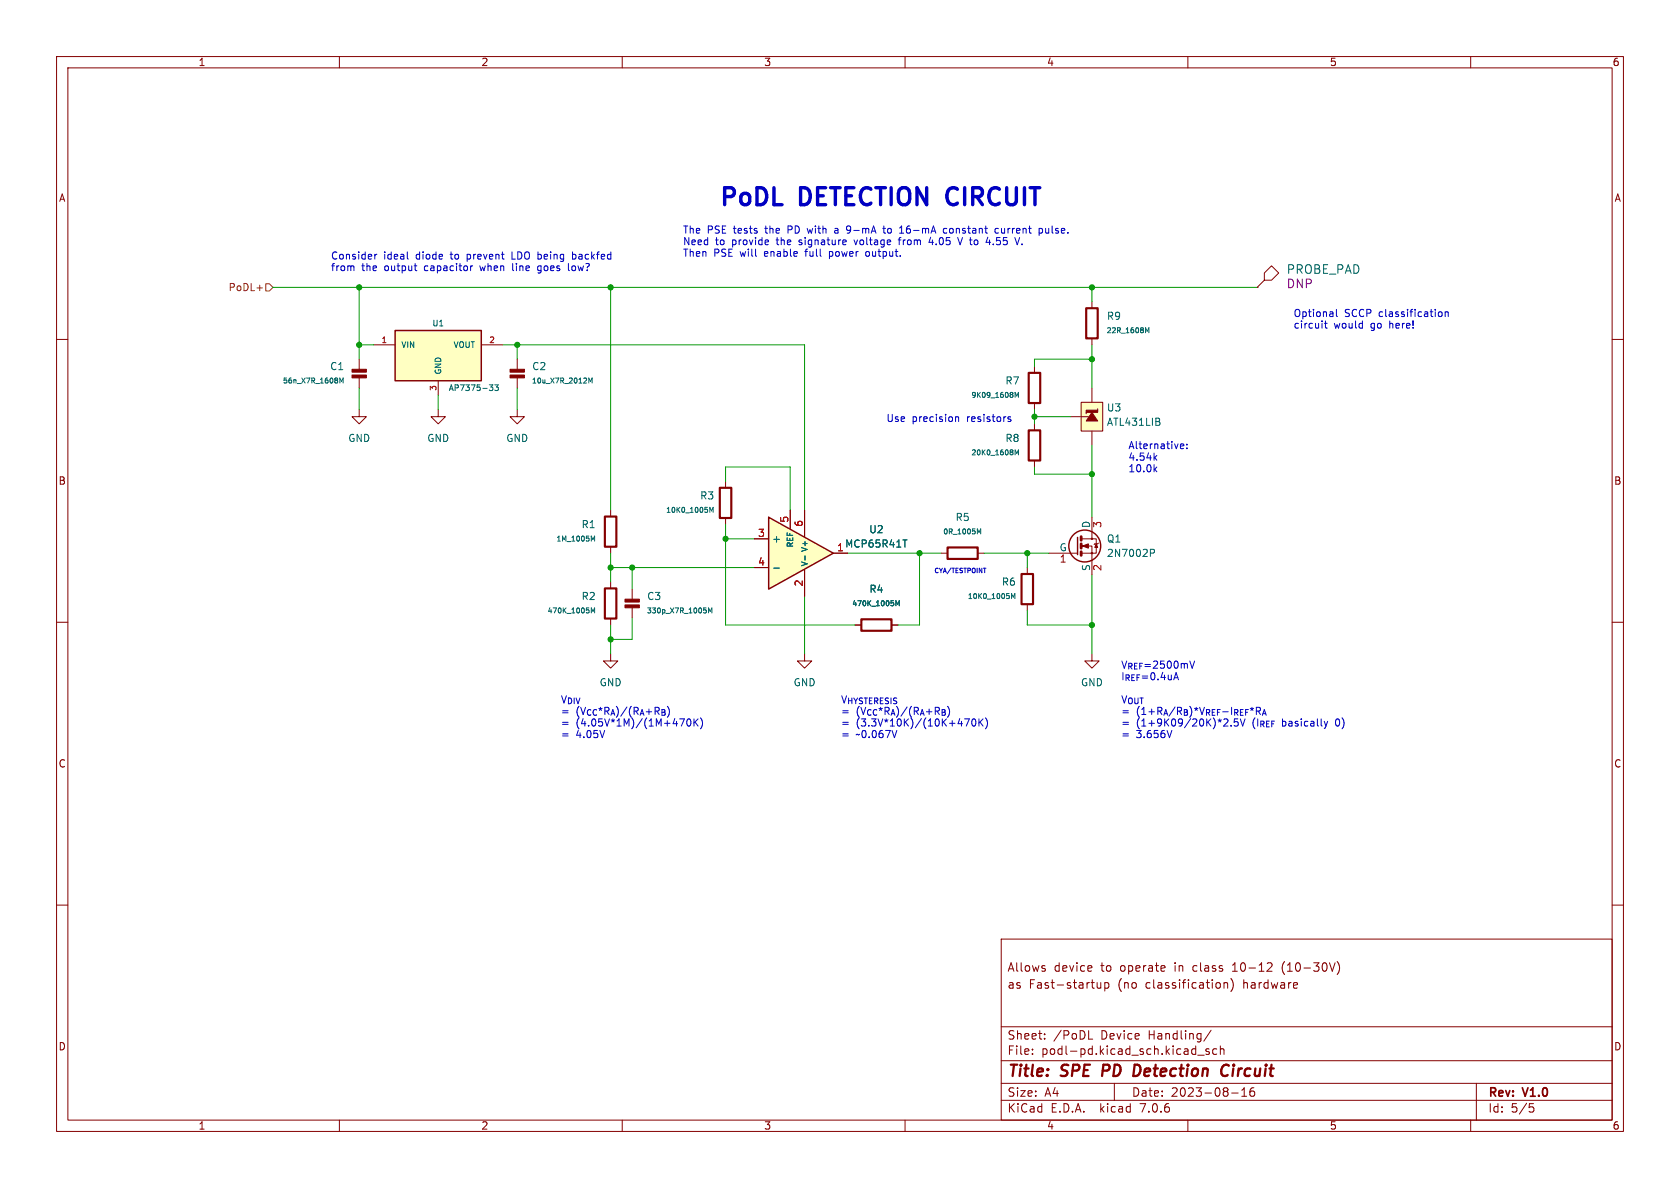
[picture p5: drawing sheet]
<svg xmlns="http://www.w3.org/2000/svg" width="297mm" height="210mm" viewBox="0 0 297 210" stroke-linecap="round" stroke-linejoin="round" font-family="sans-serif">
<g fill="none" stroke="#840000" stroke-width=".18">
<path d="M10 10h277v190h-277zM12 12h273v186h-273zM60 10v2M110 10v2M160 10v2M210 10v2M260 10v2M10 60h2M193 53.3v1.2M193 59.8v1.2M222.2 50.8h.1M223.5 48.3l1.3-1.3 1.3 1.3-1.3 1.2h-1.3z"/>
<path d="M223.5 49.5l-1.3 1.3M285 60h2M63.5 72.4v1.3h1.3l-1.3 1.2-1.3-1.2h1.3M63.5 63.5v1.8M63.5 66.8v1.8M77.5 72.4v1.3h1.2l-1.2 1.2-1.3-1.2h1.3M182.9 64.8v1.1M182.9 71.2v1.2M182.9 74.9v1.2M189.2 73.7h1.8M191.1 71.1h3.8v5.1h-3.8zM191.1 73.7h1.3"/>
<path d="M192 72.9v.3M193 68.6v2.5M193 76.2v2.5M194.1 72.3v.2M107.9 90.2v1.1M107.9 96.6v1.2M166.4 97.8h1.1M172.8 97.8h1.2M182.9 81.4v1.2M185.4 97.8h5.1M191.3 97.8h1.7v3.8M193 91.4v3.9h-1.7"/>
<path d="M193 95.3h.8v2.5h-.8v-1.3h-1.7M194.2 96l-.8 .3M10 110h2M107.9 102.9v1.1M107.9 109.3v1.2M181.6 100.3v1.2M181.6 106.8v1.2M193 115.6v1.2h-1.2l1.2 1.3 1.3-1.3h-1.3M285 110h2M10 160h2M285 160h2M177 166h108v32h-108z"/>
<path d="M184.6 171.2l.2 .2-.2 .3M184.6 170.7l.1 .1M193 170.8v.3l-.7 .1M194 173.7v.9l.4 .1 .2-.1M194.6 173.7v1M195.3 173.8l.4-.1 .3 .3v.4l-.1 .2h-.6M195.3 173.7v1.5M205.9 170.8l.1 .3-.8 .1M216.4 173.7v1M216.4 173.8l.2-.1 .4 .1v.9M217.6 173a1.72 1.72 0 0 1 0 2.3M217.9 171.7h.8"/>
<path d="M218 170.6h-.1M224.2 170.2l.5 .1 .2 .3-.9 1.1h.9M226.7 170.6v1M236.4 170a1.72 1.72 0 0 1 0 2.3M60 198v2M110 198v2M160 198v2M177 194.5h108M177 191.5h108M177 187.5h108M177 181.5h108M182.5 186.3v.1"/>
<path d="M182.5 185.5v.1M184.7 183.6v.1M184.7 182.8v.1M192.5 183.7h.7M197 191.5v3M210 198v2M211.7 186.5h1.2M213.7 185.5l-.3-.1-.2 .2v.2l.5 .2v.3h-.5M214.1 182.1l-1.3 2M215.1 185.5l-.4-.1-.3 .3v.4l.1 .2h.6M215.7 185.5l.3-.1 .3 .1 .1 .9M215.7 184.9v1.5"/>
<path d="M217.7 193.2h1.2M219.5 193.8h.9M219.5 192.7l.5-.4v1.5M221.7 192.3a.59 .59 0 0 0-.7 .6v.6l.1 .2 .4 .1 .2-.1 .1-.5-.1-.3h-.5l-.2 .3M260 198v2M261 191.5v6.5M270.4 195.1h.7M270.5 195.7h.4l.3 .3-.2 .5-.5 .1"/>
<circle cx="193" cy="97.8" r=".13"/>
<circle cx="193" cy="95.3" r=".13"/>
</g>
<path d="M195.1 188.2l-.3 2M200.6 188.2l.7 .1M201.3 189.9l-.5 .3h-.5M217.2 188.4a.88 .88 0 0 0-1 0 .88 .88 0 0 0-.3 1 .69 .69 0 0 0 .3 .7 .69 .69 0 0 0 .8-.1" fill="none" stroke="#840000" stroke-width=".4"/>
<path d="M192 54.5h2.1v5.3h-2.1zM181.9 76.1h2v5.3h-2zM181.9 65.9h2v5.3h-2zM106.9 91.3h2.1v5.3h-2.1zM167.5 96.8h5.3v2h-5.3zM106.9 104h2.1v5.3h-2.1zM180.6 101.5h2v5.3h-2z" fill="none" stroke="#840000" stroke-width=".38"/>
<path d="M202.5 57.9l.3 .7 .3-.7v.9M60.1 67.7v-.9l.3 .7 .3-.7v.9M179.5 70.3v-.9l.3 .6 .3-.6v.9M204.9 74.6l.2 .2-.2 .3M204.9 74v.4M104.5 94.8l.3 .6 .3-.6v.9M172.8 93.5l.3 .6 .3-.6v.9M179.5 80.4v-.9l.3 .7 .3-.7v.9M203.4 97.1h.5l.2 .2-.1 .4-.6 .1M104.5 108.4v-.9l.3 .6 .3-.6v.9M178.8 105.8v-.9l.3 .7 .3-.7v.9" fill="none" stroke="#006464" stroke-width=".18"/>
<path d="M191.1 71.1h3.8v5.1h-3.8z" fill="#ffffc2" stroke="#ffffc2" stroke-width=".18"/>
<g fill="#840000" stroke="#840000" stroke-width=".18">
<path d="M193 72.9l1.1 1.5h-2.1z"/>
<path d="M192 72.5h2.1v.4h-2.1z"/>
<path d="M193.8 96.1l.3 .7h-.6z"/>
<path d="M191.4 96.5l1-.4v.8z"/>
<path d="M62.2 66.3h2.6v.5h-2.6z"/>
<path d="M62.2 65.3h2.6v.5h-2.6z"/>
</g>
<path d="M191.1 94.9v.6M191.1 96.1v.8M191.1 97.5v.7" fill="none" stroke="#840000" stroke-width=".51"/>
<g fill="none" stroke="#840000" stroke-width=".25">
<path d="M190.5 95v3"/>
<circle cx="191.8" cy="96.5" r="2.82"/>
</g>
<path d="M135.9 91.4l11.4 6.4-11.4 6.3z" fill="#ffffc2"/>
<path d="M69.8 58.4h15.3v8.9h-15.3zM135.9 91.4l11.4 6.4-11.4 6.3z" fill="none" stroke="#840000" stroke-width=".25"/>
<g fill="none" stroke="#840000" stroke-width=".18">
<path d="M66 61h3.8M77.5 67.3v2.6M85.1 61h3.8M91.4 72.4v1.3h1.3l-1.3 1.2-1.2-1.2h1.2M91.4 63.5v1.8M91.4 66.8v1.8M128.3 85.1v1.1M128.3 91.6v1.1M133.3 95.3h2.6M139.7 90.2v3.2M142.2 90.2v4.7M147.3 97.8h2.6"/>
<path d="M107.9 115.6v1.2h1.3l-1.3 1.3-1.2-1.3h1.2M111.8 104.1v1.8M111.8 107.4v1.8M133.3 100.3h2.6M142.2 115.6v1.2h1.3l-1.3 1.3-1.2-1.3h1.2M142.2 100.7v4.7M151.1 110.5h1.2M157.6 110.5h1.1"/>
</g>
<path d="M86.5 68h.6l-.3 .4 .3 .1v.3l-.2 .2h-.2M87.5 68h.6l-.3 .4 .3 .1v.4l-.2 .1-.4-.1M104.1 67.7v-.9l.3 .7 .3-.7v.9M125.5 90.6v-.9l.3 .6 .3-.6v.9M142.3 98.3v.7M159.6 95.4h.8M125.3 108.4v-.9l.3 .6 .3-.6v.9M136.8 100.4h1M158.4 107.1v-.9l.3 .6 .3-.6v.9" fill="none" stroke="#006464" stroke-width=".18"/>
<path d="M127.3 86.2h2v5.4h-2zM152.3 109.5h5.3v2h-5.3z" fill="none" stroke="#840000" stroke-width=".38"/>
<g fill="#840000" stroke="#840000" stroke-width=".18">
<path d="M110.5 106.9h2.5v.5h-2.5z"/>
<path d="M110.5 105.9h2.5v.5h-2.5z"/>
<path d="M90.2 66.3h2.5v.5h-2.5z"/>
<path d="M90.2 65.3h2.5v.5h-2.5z"/>
</g>
<path d="M69.8 58.4h15.3v8.9h-15.3z" fill="#ffffc2" stroke="#ffffc2" stroke-width=".18"/>
<path d="M45.4 50.9h1M47 50.2h.6l.7 .6-.7 .6h-.6z" fill="none" stroke="#725600" stroke-width=".18"/>
<g fill="none" stroke="#0000c2" stroke-width=".18">
<path d="M149.9 39.9l.4 .1M156.2 39.9v1.1l.4 .2M62.4 47l.2 .2v.6M66.3 45v.8M66.6 45l-.3 .2M72 45.6l.2 .2M73.2 47h.5M73.5 47.8h.2M83.2 47v.8M83.6 47l-.4 .2M90.5 44.5v1.3h.6M90.6 46.6v1.1l.2 .1"/>
<path d="M95.1 48.2l.3 .1M95.5 47h-.2l-.3 .2 .1 .5 .4 .1M100.5 46.6v1.1l.2 .1M101.2 45h.4l.2 .1M101.2 44.5v1.3M101.8 45.7l-.2 .1-.4-.1M142.7 40.4l.2 .8M146.6 44.5v1.2M146.6 45.2l.2 .1M146.8 44.5h-.2M148 40.4h-.4M148 40.7h-.3l-.2 .2 .1 .3h.4"/>
<path d="M149.5 42.5l.1 .2-.6 .1M150.2 41.1l-.4 .1M150.3 40.7h-.4M151 42.4l.3 .9M153.5 44.5h-.3l-.2 .2 .1 .5 .4 .1M156.1 40.4h.5M158.8 42.4h.5M159 41.2h.8M159.2 42l-.2 .2v1.1M164.5 41.9l-.3 .9h.8M167.4 40.4h-.4l-.2 .2 .1 .6h.5M167.9 40.5v.6"/>
<path d="M169.3 42l.4 1.3 .5-1.3M174.3 42.8h.8M176.5 40.4h-.4l-.2 .2 .1 .6h.5M177.1 40.4v.6l.3 .2M180.3 42l-.5 1.3M180.7 43.1v.2M183.8 40.4h.3l.2 .2-.1 .5-.4 .1M184.9 40.4v.8h.4M234.1 57.2h.5M234.3 56.7v1.1l.3 .2M236.3 54.7v1.1l.1 .2M254.4 55.2l.3-.1 .2 .3v.4l-.2 .2-.3-.1"/>
<path d="M255.5 55.2l.2-.1 .3 .1v.8M255.5 55.1v.9M168.9 73.7v.8M168.9 73.8l.2-.1h.3l.1 .8M178.2 73.7h.5M178.2 74l.5 .2v.1l-.2 .2h-.3M208.7 79.1l.2 .2h.3M208.7 78.7l.2-.2h.2l.2 .2v.1l-.6 .1M209.8 79.2v.1M209.8 78.5v.2M204.1 80.9l.4 .5M204.1 82.9l.4 .5"/>
<path d="M204.5 80.5l-.5 .5M204.5 82.6l-.5 .4M121 127.1l-.6 1.3M121.5 127.3l-.1 .6 .1 .3 .2 .2 .4-.3v-.8M122.7 127.1v1.3M122.9 127.6l.5 .8M123.4 127.1l-.7 .7M124.1 127.4v.9l-.3 .5M171.4 127.1l-.6 1.3M171.9 127.3l-.1 .6 .1 .3 .2 .2 .4-.3v-.8M173.1 127.1v1.3M173.2 127.6l.6 .8"/>
<path d="M173.8 127.1l-.7 .7M174.5 127.4v.9l-.3 .5M207.2 129.1l-.5 1.3M217.1 127.4l-.8 1h.8M217.6 128.2v.2M218.2 127.1v.6l.2-.1h.4l.1 .5-.2 .3-.5-.2M219.3 127.1l.4 1.3 .4-1.3M234.1 127.5l.3 .9M234.4 128.4l-.1 .3M234.7 127.5l-.3 .9"/>
</g>
<path d="M167.7 33.6a2.08 2.08 0 0 0 0 2.2" fill="none" stroke="#0000c2" stroke-width=".6"/>
<g fill="none" stroke="#009600" stroke-width=".18">
<path d="M48.3 50.8h173.9M63.5 50.8v12.7M107.9 50.8v39.4M193 50.8v2.5M63.5 68.6v3.8M63.5 61h2.5M77.5 69.9v2.5M88.9 61h53.3v29.2M91.4 61v2.5M91.4 68.6v3.8M182.9 72.4v2.5M182.9 73.7h6.3"/>
<path d="M193 61v7.6M193 78.7v12.7M193 63.5h-10.1v1.3M107.9 97.8v5.1M128.3 95.3h5M128.3 92.7v17.8h22.8M128.3 85.1v-2.5h11.4v7.6M149.9 97.8h16.5M162.6 97.8v12.7h-3.9M174 97.8h11.4M181.6 97.8v2.5M182.9 82.6v1.2h10.1"/>
<path d="M107.9 110.5v5.1M107.9 100.3h25.4M111.8 109.2v3.8h-3.9M111.8 100.3v3.8M142.2 105.4v10.2M181.6 108v2.5h11.4M193 101.6v14"/>
</g>
<g fill="#009600" stroke="#009600" stroke-width=".18">
<circle cx="107.9" cy="50.8" r=".46"/>
<circle cx="91.4" cy="61" r=".46"/>
<circle cx="63.5" cy="61" r=".46"/>
<circle cx="63.5" cy="50.8" r=".46"/>
<circle cx="193" cy="83.8" r=".46"/>
<circle cx="193" cy="63.5" r=".46"/>
<circle cx="193" cy="50.8" r=".46"/>
<circle cx="193" cy="110.5" r=".46"/>
<circle cx="181.6" cy="97.8" r=".46"/>
<circle cx="182.9" cy="73.7" r=".46"/>
<circle cx="111.8" cy="100.3" r=".46"/>
<circle cx="128.3" cy="95.3" r=".46"/>
<circle cx="107.9" cy="113" r=".46"/>
<circle cx="107.9" cy="100.3" r=".46"/>
<circle cx="162.6" cy="97.8" r=".46"/>
</g>
<g font-size="4.2" fill="#0000c2">
<text x="127" y="36.6">PoDL</text>
<text x="141.6" y="36.6">DETECTION</text>
<text x="168.8" y="36.6">CIRCUIT</text>
</g>
<g font-size="2.8" fill="#840000">
<text x="178" y="190.9">Title:</text>
<text x="187.7" y="190.9">SPE</text>
<text x="195.7" y="190.9">PD</text>
<text x="202" y="190.9">Detection</text>
<text x="218.3" y="190.9">Circuit</text>
</g>
<text font-size="2.1" fill="#006464" x="227.4" y="48.6">PROBE_PAD</text>
<text font-size="2.1" fill="#840084" x="227.4" y="51.2">DNP</text>
<g font-size="2.1" fill="#840000">
<text x="178" y="172">Allows</text>
<text x="186.3" y="172">device</text>
<text x="194.7" y="172">to</text>
<text x="198.2" y="172">operate</text>
<text x="207.9" y="172">in</text>
<text x="211.3" y="172">class</text>
<text x="218.4" y="172">10-12</text>
<text x="227.3" y="172">(10-30V)</text>
<text x="178" y="175">as</text>
<text x="181.9" y="175">Fast-startup</text>
<text x="197.7" y="175">(no</text>
<text x="202.7" y="175">classification)</text>
<text x="220.1" y="175">hardware</text>
<text x="178" y="184">Sheet:</text>
<text x="186.2" y="184">/PoDL</text>
<text x="194.7" y="184">Device</text>
<text x="203.2" y="184">Handling/</text>
<text x="178" y="186.7">File:</text>
<text x="184.1" y="186.7">podl-pd.kicad_sch.kicad_sch</text>
<text x="178" y="196.9">KiCad</text>
<text x="178" y="194.1">Size:</text>
<text x="184.7" y="194.1">A4</text>
<text x="185.7" y="196.9">E.D.A.</text>
<text x="194.6" y="196.9">kicad</text>
<text x="200" y="194.1">Date:</text>
<text x="201.8" y="196.9">7.0.6</text>
<text x="207" y="194.1">2023-08-16</text>
<text x="263" y="194.3">Rev:</text>
<text x="263" y="196.9">Id:</text>
<text x="267.1" y="196.9">5/5</text>
<text x="269.4" y="194.3">V1.0</text>
</g>
<g font-size="1.8" fill="#840000">
<text x="35" y="11.9">1</text>
<text x="85" y="11.9">2</text>
<text x="135" y="11.9">3</text>
<text x="185" y="11.9">4</text>
<text x="235" y="11.9">5</text>
<text x="285" y="11.9">6</text>
<text x="10.3" y="35.9">A</text>
<text x="285.3" y="35.9">A</text>
<text x="10.3" y="85.9">B</text>
<text x="285.3" y="85.9">B</text>
<text x="10.3" y="135.9">C</text>
<text x="285.3" y="135.9">C</text>
<text x="10.3" y="185.9">D</text>
<text x="285.3" y="185.9">D</text>
<text x="35" y="199.9">1</text>
<text x="85" y="199.9">2</text>
<text x="135" y="199.9">3</text>
<text x="185" y="199.9">4</text>
<text x="235" y="199.9">5</text>
<text x="285" y="199.9">6</text>
</g>
<g font-size="1.8" fill="#0000c2">
<text x="120.6" y="41.4">The</text>
<text x="125" y="41.4">PSE</text>
<text x="129.8" y="41.4">tests</text>
<text x="135.6" y="41.4">the</text>
<text x="139.7" y="41.4">PD</text>
<text x="143.4" y="41.4">with</text>
<text x="148.4" y="41.4">a</text>
<text x="150.7" y="41.4">9-mA</text>
<text x="157.5" y="41.4">to</text>
<text x="160.5" y="41.4">16-mA</text>
<text x="168.5" y="41.4">constant</text>
<text x="177.8" y="41.4">current</text>
<text x="185.7" y="41.4">pulse.</text>
<text x="58.4" y="46">Consider</text>
<text x="67.8" y="46">ideal</text>
<text x="73.6" y="46">diode</text>
<text x="80" y="46">to</text>
<text x="83" y="46">prevent</text>
<text x="91.1" y="46">LDO being</text>
<text x="102.2" y="46">backfed</text>
<text x="120.6" y="43.4">Need</text>
<text x="120.6" y="45.5">Then</text>
<text x="126.2" y="45.5">PSE</text>
<text x="126.5" y="43.4">to</text>
<text x="129.5" y="43.4">provide</text>
<text x="131" y="45.5">will</text>
<text x="135.4" y="45.5">enable</text>
<text x="137.6" y="43.4">the</text>
<text x="141.7" y="43.4">signature</text>
<text x="142.9" y="45.5">full</text>
<text x="147.2" y="45.5">power</text>
<text x="151.7" y="43.4">voltage</text>
<text x="153.9" y="45.5">output.</text>
<text x="159.8" y="43.4">from</text>
<text x="165.3" y="43.4">4.05</text>
<text x="170.7" y="43.4">V to</text>
<text x="176" y="43.4">4.55</text>
<text x="58.4" y="48">from</text>
<text x="63.9" y="48">the</text>
<text x="68.1" y="48">output</text>
<text x="75.3" y="48">capacitor</text>
<text x="85.4" y="48">when</text>
<text x="91.2" y="48">line</text>
<text x="95.9" y="48">goes</text>
<text x="101.5" y="48">low?</text>
<text x="228.6" y="56.1">Optional</text>
<text x="228.6" y="58.2">circuit</text>
<text x="235.8" y="58.2">would</text>
<text x="237.7" y="56.1">SCCP</text>
<text x="242.4" y="58.2">go</text>
<text x="243.9" y="56.1">classification</text>
<text x="245.9" y="58.2">here!</text>
<text x="156.6" y="74.7">Use</text>
<text x="161.2" y="74.7">precision</text>
<text x="171" y="74.7">resistors</text>
<text x="199.4" y="79.5">Alternative:</text>
<text x="199.4" y="81.5">4.54k</text>
<text x="199.4" y="83.6">10.0k</text>
<text x="198.1" y="118.3">V_{REF}=2500mV</text>
<text x="99.1" y="124.4">V_{DIV}</text>
<text x="148.6" y="124.4">V_{HYSTERESIS}</text>
<text x="198.1" y="120.3">I_{REF}=0.4uA</text>
<text x="198.1" y="124.4">V_{OUT}</text>
<text x="99.1" y="126.5">=</text>
<text x="99.1" y="128.5">=</text>
<text x="99.1" y="130.6">=</text>
<text x="101.8" y="126.5">(V_{CC}*R_{A})/(R_{A}+R_{B})</text>
<text x="101.8" y="128.5">(4.05V*1M)/(1M+470K)</text>
<text x="101.8" y="130.6">4.05V</text>
<text x="148.6" y="126.5">=</text>
<text x="148.6" y="128.5">=</text>
<text x="148.6" y="130.6">=</text>
<text x="151.3" y="126.5">(V_{CC}*R_{A})/(R_{A}+R_{B})</text>
<text x="151.3" y="128.5">(3.3V*10K)/(10K+470K)</text>
<text x="151.3" y="130.6">~0.067V</text>
<text x="198.1" y="126.5">=</text>
<text x="198.1" y="128.5">=</text>
<text x="198.1" y="130.6">=</text>
<text x="200.9" y="126.5">(1+R_{A}/R_{B})*V_{REF}-I_{REF}*R_{A}</text>
<text x="200.9" y="128.5">(1+9K09/20K)*2.5V</text>
<text x="200.9" y="130.6">3.656V</text>
<text x="221.5" y="128.5">(I_{REF}</text>
<text x="226.9" y="128.5">basically</text>
<text x="236.6" y="128.5">0)</text>
</g>
<text font-size="1.8" fill="#725600" x="40.3" y="51.7">PoDL+</text>
<g font-size="1.8" fill="#006464">
<text x="195.6" y="56.7">R9</text>
<text x="58.3" y="65.6">C1</text>
<text x="94" y="65.6">C2</text>
<text x="177.6" y="68.2">R7</text>
<text x="195.6" y="75.5">ATL431LIB</text>
<text x="195.6" y="72.9">U3</text>
<text x="61.5" y="78.3">GND</text>
<text x="75.4" y="78.3">GND</text>
<text x="89.4" y="78.3">GND</text>
<text x="177.6" y="78.3">R8</text>
<text x="123.7" y="88.5">R3</text>
<text x="102.7" y="93.6">R1</text>
<text x="153.6" y="94.5">U2</text>
<text x="168.8" y="92.3">R5</text>
<text x="192.8" y="93.4" transform="rotate(-90 192.8 93.4)">D</text>
<text x="136.4" y="96.1">+</text>
<text x="149.3" y="97">MCP65R41T</text>
<text x="187.2" y="97.5">G</text>
<text x="192.8" y="101" transform="rotate(-90 192.8 101)">S</text>
<text x="195.6" y="96.1">Q1</text>
<text x="195.6" y="98.7">2N7002P</text>
<text x="102.7" y="106.3">R2</text>
<text x="114.3" y="106.3">C3</text>
<text x="153.6" y="105">R4</text>
<text x="177" y="103.7">R6</text>
<text x="105.9" y="121.5">GND</text>
<text x="140.2" y="121.5">GND</text>
<text x="191" y="121.5">GND</text>
</g>
<g font-size="1.8" fill="#a90000">
<text x="133.9" y="95">3</text>
<text x="139.4" y="92.5" transform="rotate(-90 139.4 92.5)">5</text>
<text x="142" y="93.2" transform="rotate(-90 142 93.2)">6</text>
<text x="195" y="93.4" transform="rotate(-90 195 93.4)">3</text>
<text x="133.9" y="100.1">4</text>
<text x="147.9" y="97.5">1</text>
<text x="187.3" y="99.8">1</text>
<text x="195" y="101" transform="rotate(-90 195 101)">2</text>
<text x="142" y="103.8" transform="rotate(-90 142 103.8)">2</text>
</g>
<g font-size="1.4" fill="#006464">
<text x="76.3" y="57.9">U1</text>
<text x="70.9" y="61.7">VIN</text>
<text x="80" y="61.7">VOUT</text>
<text x="78.2" y="66.3" transform="rotate(-90 78.2 66.3)">GND</text>
<text x="79.2" y="69.3">AP7375-33</text>
<text x="140.4" y="96.9" transform="rotate(-90 140.4 96.9)">REF</text>
<text x="143" y="100.2" transform="rotate(-90 143 100.2)">V-</text>
<text x="143" y="97.7" transform="rotate(-90 143 97.7)">V+</text>
</g>
<g font-size="1.4" fill="#a90000">
<text x="67.3" y="60.7">1</text>
<text x="86.4" y="60.7">2</text>
<text x="77.2" y="69.2" transform="rotate(-90 77.2 69.2)">3</text>
</g>
<g font-size="1.2" fill="#006464">
<text x="195.5" y="59.1">22R_1608M</text>
<text x="49.9" y="68">56n_X7R_1608M</text>
<text x="93.9" y="68">10u_X7R_2012M</text>
<text x="171.6" y="70.5">9K09_1608M</text>
<text x="171.6" y="80.7">20K0_1608M</text>
<text x="98.2" y="95.9">1M_1005M</text>
<text x="117.6" y="90.8">10K0_1005M</text>
<text x="166.6" y="94.7">0R_1005M</text>
<text x="150.5" y="107.4">470K_1005M</text>
<text x="171" y="106.1">10K0_1005M</text>
<text x="96.7" y="108.6">470K_1005M</text>
<text x="114.2" y="108.6">330p_X7R_1005M</text>
</g>
<text font-size="1.1" fill="#0000c2" x="165.1" y="101.4">CYA/TESTPOINT</text>
</svg>
